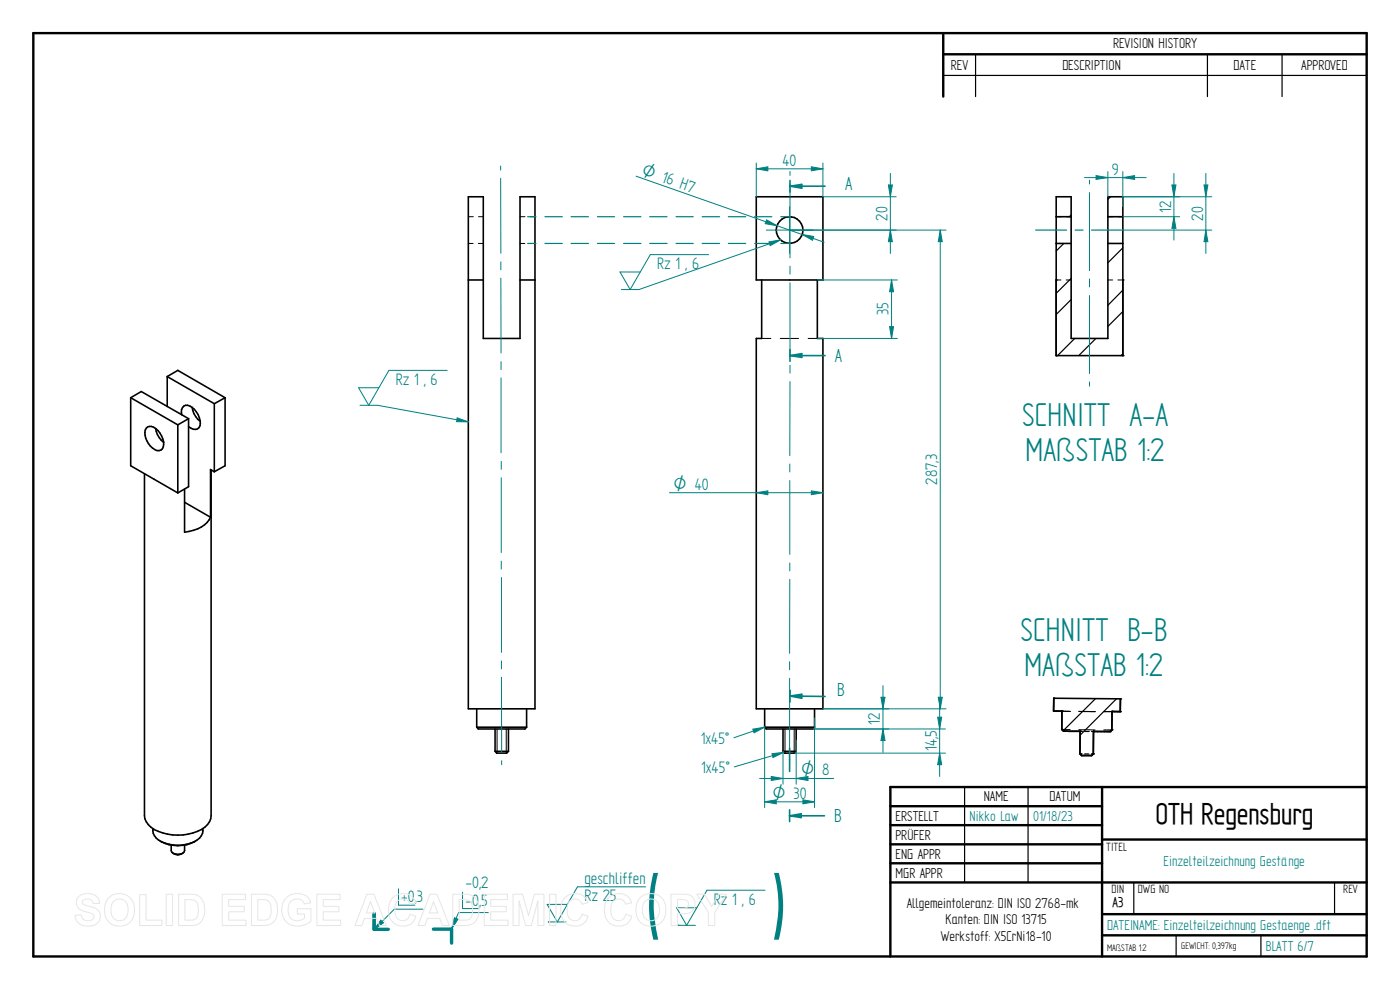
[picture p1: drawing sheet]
<svg xmlns="http://www.w3.org/2000/svg" width="297mm" height="210mm" viewBox="0 0 297 210" stroke-linecap="round" stroke-linejoin="round" font-family="sans-serif">
<g fill="none" stroke="#000" stroke-width=".51">
<path d="M7.1 7h282.8v195.9h-282.8zM200.1 7v13.5M200.1 11.5h89.8M188.9 171h44.9M188.9 175h44.9M188.9 179.1h44.9M233.8 167v35.9M233.8 178.1h56.1M289.9 167h-101v35.9M188.9 183.1h44.9M188.9 187.2h101M233.8 193.9h56.1"/>
<path d="M233.8 198.4h56.1"/>
</g>
<path d="M200.1 16h89.8M207 11.5v9M256.2 11.5v9M272 11.5v9M204.6 167v20.2M218.1 167v20.2M240.5 187.3v6.6M249.5 198.4v4.5M267.5 198.4v4.5M283.1 187.3v6.6" fill="none" stroke="#000" stroke-width=".25"/>
<g fill="none" stroke="#000" stroke-width=".34">
<path d="M99.4 41.7h3.1v30.1h7.8v-30.1h3.2v108.7h-14.1zM99.4 59.4h3.1M110.3 59.4h3.2M160.4 41.7h14.2v17.7h-14.2zM161.6 59.4v12.4h-1.2v78.6h14.2v-78.6h-1.2v-12.4M35.5 79.9l2.2-1.3 10.1 5.8M35.5 79.9v6.3M35.5 79.9l10 5.7M27.7 84.4l10 5.7M27.7 84.4v14.4l10 5.8M27.7 84.4l2.3-1.3 10 5.7M31 90.8a1.37 1.37 0 0 1 2.1 .2 3.8 3.8 0 0 1 1.4 4.2 1.37 1.37 0 0 1-2.1-.1 3.6 3.6 0 0 1-1.4-4.3z"/>
<path d="M33 90.9a4.5 4.5 0 0 0 1.7 3M37.7 90.1v14.5M38.6 88a1.33 1.33 0 0 1 .1-1.6 1.33 1.33 0 0 1 1.6-.3 4.1 4.1 0 0 1 2.1 4.2 1.18 1.18 0 0 1-1.9 .5l-.5-.3M40 88.8l-2.3 1.3M40 88.8v14.5l-2.3 1.3M40.8 86.4a4.3 4.3 0 0 0 1.7 3M44.8 99.7v73.4a4 4 0 0 1-2.9 3.3 10.6 10.6 0 0 1-9.9-.9 3.4 3.4 0 0 1-1.4-2.4v-72.6M45.5 85.6v14.5M47.8 84.4v14.4l-2.3 1.3M47.8 84.4l-2.3 1.2M39.2 103.8v9.1a6.4 6.4 0 0 0 5.5-3.2M39.2 106.6l5.5 3.1"/>
<path d="M45.5 100.1l-.8-.5v10.1M101.1 154.3h10.6M101.1 154.3l.4 .3h9.9l.3-.3M101.1 150.4v3.9M105 159.4h2.9M105 159.4l.4 .4h2.1l.4-.4M105 154.6v4.8M107.9 154.6v4.8M111.7 150.4v3.9M162.2 154.3h10.6M162.2 154.3l.4 .3h9.9l.3-.3M162.2 150.4v3.9"/>
<path d="M166.1 159.4h2.8M166.1 159.4l.4 .4h2.1l.3-.4M166.1 154.6v4.8M168.9 154.6v4.8M172.8 150.4v3.9M32.4 175.8a3 3 0 0 0 2.7 3.1 7.8 7.8 0 0 0 7.2-1.1 2.35 2.35 0 0 0 .8-2M34 178.4a7.7 7.7 0 0 0 7.5 0M36.3 179.3l.1 1.4 .6 .4M39.2 179.3v1.1a1.58 1.58 0 0 1-2.2 .7M36.7 181l.3 .1M38.7 181l-.2 .1a1.4 1.4 0 0 1-1.5 0"/>
<circle cx="167.5" cy="48.8" r="2.83"/>
</g>
<g fill="none" stroke="#000" stroke-width=".21">
<path d="M99.4 46h1M99.4 51.6h1M101.5 51.6h1M101.5 46h1M110.3 46h1.1M110.3 51.6h1M112.4 51.6h1.1M112.5 46h1M161.6 71.8h1.9M165.5 71.8h3.9M171.4 71.8h2M105.5 154.6v5.2"/>
<path d="M107.4 154.6v5.2M166.5 154.6v5.2M168.5 154.6v5.2"/>
</g>
<path d="M135 37.4l39.8 14M170.2 49.7l2.4 .5-.2 .8z" fill="none" stroke="#008080" stroke-width=".21"/>
<path d="M170.2 49.7l2.4 .5-.2 .8z" fill="#008080"/>
<path d="M162.6 46.7l2.2 1.2-2.5-.4z" fill="none" stroke="#008080" stroke-width=".21"/>
<path d="M162.6 46.7l2.2 1.2-2.5-.4z" fill="#008080"/>
<path d="M160.4 104.5l2.5-.4v.8z" fill="none" stroke="#008080" stroke-width=".21"/>
<path d="M160.4 104.5l2.5-.4v.8z" fill="#008080"/>
<path d="M172.1 104.1l2.5 .4-2.5 .4z" fill="none" stroke="#008080" stroke-width=".21"/>
<path d="M172.1 104.1l2.5 .4-2.5 .4z" fill="#008080"/>
<path d="M160.4 34.6v7.1M160.4 35.8l2.5-.4v.8zM174.6 34.6v7.1M142 104.5h32.6" fill="none" stroke="#008080" stroke-width=".21"/>
<path d="M160.4 35.8l2.5-.4v.8z" fill="#008080"/>
<path d="M172.1 35.4l2.5 .4-2.5 .4z" fill="none" stroke="#008080" stroke-width=".21"/>
<path d="M172.1 35.4l2.5 .4-2.5 .4z" fill="#008080"/>
<path d="M160.4 35.8h14.2M173.4 59.4h17M189.1 59.4l.5 2.5h-.9zM173.4 71.8h17" fill="none" stroke="#008080" stroke-width=".21"/>
<path d="M189.1 59.4l.5 2.5h-.9z" fill="#008080"/>
<path d="M188.7 69.3h.9l-.5 2.5z" fill="none" stroke="#008080" stroke-width=".21"/>
<path d="M188.7 69.3h.9l-.5 2.5z" fill="#008080"/>
<path d="M189.1 59.4v12.4M172.5 154.6h16.1M174.6 150.4h14M186.9 147.9h.8l-.4 2.5z" fill="none" stroke="#008080" stroke-width=".21"/>
<path d="M186.9 147.9h.8l-.4 2.5z" fill="#008080"/>
<path d="M187.3 154.6l.4 2.5h-.8z" fill="none" stroke="#008080" stroke-width=".21"/>
<path d="M187.3 154.6l.4 2.5h-.8z" fill="#008080"/>
<path d="M168.6 159.8h32M172.5 154.6h28.1M187.3 145.5v14.1M198.9 152.1h.9l-.5 2.5z" fill="none" stroke="#008080" stroke-width=".21"/>
<path d="M198.9 152.1h.9l-.5 2.5z" fill="#008080"/>
<path d="M199.3 159.8l.5 2.4h-.9z" fill="none" stroke="#008080" stroke-width=".21"/>
<path d="M199.3 159.8l.5 2.4h-.9z" fill="#008080"/>
<path d="M162.2 154.3l-6.5 2.2M199.3 149.7v15" fill="none" stroke="#008080" stroke-width=".21"/>
<path d="M159.7 154.7l2.5-.4-2.2 1.1z" fill="#008080"/>
<path d="M159.7 154.7l2.5-.4-2.2 1.1zM166.3 159.6l-10.5 3.1" fill="none" stroke="#008080" stroke-width=".21"/>
<path d="M163.8 159.9l2.5-.3-2.3 1.1z" fill="#008080"/>
<path d="M163.8 159.9l2.5-.3-2.3 1.1zM166.1 159.4v7M168.9 157v9.4M163.6 164.7l2.5 .4-2.5 .5z" fill="none" stroke="#008080" stroke-width=".21"/>
<g fill="none" stroke="#008080" stroke-width=".25">
<path d="M111.9 46h1.8M111.9 51.6h1.8M115.6 46h3.7M115.6 51.6h3.7M121.2 46h3.6M121.2 51.6h3.6M126.7 46h3.7M126.7 51.6h3.7M132.3 46h3.7M132.3 51.6h3.7M137.8 46h3.7M137.8 51.6h3.7"/>
<path d="M143.4 46h3.7M143.4 51.6h3.7M149 46h3.7M149 51.6h3.7M154.5 46h3.7M154.5 51.6h3.7M160.1 46h3.6M160.1 51.6h3.6M165.7 46h1.8M165.7 51.6h1.8"/>
</g>
<path d="M163.6 164.7l2.5 .4-2.5 .5z" fill="#008080"/>
<path d="M168.9 165.1l2.5-.4v.9z" fill="none" stroke="#008080" stroke-width=".21"/>
<path d="M168.9 165.1l2.5-.4v.9z" fill="#008080"/>
<g fill="none" stroke="#008080" stroke-width=".21">
<path d="M106.2 35.2v.9M106.2 37.8l.1 15.9M167.6 36.4v.8M167.6 39v15.7M106.3 55.5v1.7M106.3 59v15.9M162.6 48.8h9.9M167.5 43.9v9.9M167.6 56.5v1.7M167.6 60v15.6M106.3 76.7v1.7M167.6 77.5v1.7"/>
<path d="M106.3 80.2v15.9M106.3 97.9v1.7M167.6 98.4v1.7M167.6 80.9v15.7M106.3 101.3v15.9M106.3 119v1.7M167.6 101.9v15.7M167.6 119.4v1.7M106.4 122.5v15.9M167.6 122.9l-.1 15.7M106.4 140.2v1.7M106.4 143.7v15.9"/>
<path d="M167.5 140.4v1.7M167.5 143.9v15.7M106.4 161.4v.8M161.2 165.1h15.7M167.5 161.4v.8"/>
</g>
<path d="M175 39.5h-7.4v1.3M167.6 74.2v1.2" fill="none" stroke="#008080" stroke-width=".34"/>
<path d="M167.6 39.5l2.5-.4v.8z" fill="#008080"/>
<path d="M167.6 39.5l2.5-.4v.8zM167.6 75.4h7.4" fill="none" stroke="#008080" stroke-width=".34"/>
<path d="M167.6 75.4l2.5-.4v.8z" fill="#008080"/>
<path d="M167.6 38.3v1.2M167.6 75.4l2.5-.4v.8zM167.6 75.4v1.3M167.5 158.7v5M175 147.7h-7.4v1.2M167.5 171.8v1.3" fill="none" stroke="#008080" stroke-width=".34"/>
<path d="M225.7 51.6l-1.6 1.7M227.2 59.1l-3.1 3.1M227.2 45.6l-.3 .4M235.6 41.7l-.6 .6M238.2 52.6l-3.2 3.2M227.2 63.5l-3.1 3.2M228 71.8l-3.6 3.6M232.5 71.8l-3.6 3.6M238.2 66.1l-3.2 3.2M238.2 61.6l-3.2 3.2M238.2 75.1l-.4 .3" fill="none" stroke="#000" stroke-width=".25"/>
<g fill="#000">
<circle cx="224.1" cy="59.4" r=".17"/>
<circle cx="238.2" cy="59.4" r=".17"/>
<circle cx="224.1" cy="75.4" r=".17"/>
<circle cx="238.2" cy="75.4" r=".17"/>
</g>
<path d="M224.1 41.7h3.1v30.1h7.8v-30.1h3.2v33.7h-14.1zM224.1 46h3.1M224.1 51.6h3.1M235 46h3.2M235 51.6h3.2" fill="none" stroke="#000" stroke-width=".34"/>
<path d="M224.1 59.4h1M224.1 46h1M224.1 51.6h1M226.2 59.4h1M226.2 51.6h1M226.2 46h1M235 59.4h1.1M235 46h1.1M235 51.6h1.1M237.2 59.4h1M237.2 51.6h1M237.2 46h1" fill="none" stroke="#000" stroke-width=".21"/>
<path d="M167.6 147.7l2.5-.4v.8z" fill="#008080"/>
<path d="M167.6 147.7l2.5-.4v.8zM167.5 173.1h7.4" fill="none" stroke="#008080" stroke-width=".34"/>
<path d="M167.5 173.1l2.5-.5v.8z" fill="#008080"/>
<path d="M167.6 146.4v1.3M167.5 173.1l2.5-.5v.8zM167.5 173.1v1.2" fill="none" stroke="#008080" stroke-width=".34"/>
<path d="M232.4 148.2l-6.8 6.8M236.9 148.3l-7.7 7.7" fill="none" stroke="#000" stroke-width=".25"/>
<g fill="#000">
<circle cx="223.6" cy="148.1" r=".17"/>
<circle cx="225.3" cy="154.7" r=".17"/>
<circle cx="225.3" cy="150.8" r=".17"/>
<circle cx="225.7" cy="155.1" r=".17"/>
<circle cx="229.1" cy="159.9" r=".17"/>
<circle cx="229.2" cy="155.1" r=".17"/>
<circle cx="231.9" cy="159.9" r=".17"/>
<circle cx="232" cy="155.2" r=".17"/>
<circle cx="235.5" cy="155.2" r=".17"/>
<circle cx="235.9" cy="154.8" r=".17"/>
<circle cx="235.9" cy="150.9" r=".17"/>
<circle cx="237.7" cy="151" r=".17"/>
<circle cx="237.7" cy="148.3" r=".17"/>
</g>
<path d="M223.6 148.1l14.1 .2v2.7l-1.8-.1v3.9l-.4 .4h-3.5l-.1 4.7-.3 .4h-2.2l-.3-.4 .1-4.8h-3.6l-.3-.4v-3.9h-1.8zM223.6 150.8l1.7 .1M226.3 155.1l.6 .1M232 155.2h3.5M235.9 151h1.7" fill="none" stroke="#000" stroke-width=".34"/>
<g fill="none" stroke="#000" stroke-width=".21">
<path d="M225.3 154.7l1.7 .1M225.3 150.8l1.8 .1h-.6M225.3 150.9h.8M228.9 150.9l2.6 .1M228.9 154.8l3.4 .1M229 150.9l3.4 .1M229.1 159.9h.5M229.2 155.2h.4M230.1 159.9h.9M230.1 155.2h1M231.5 159.9h.4M231.6 155.2h.4"/>
<path d="M234.2 151h1.7M234.2 151h.1M235.9 154.8l-1.8 .1M235.9 150.9l-.1 .1"/>
</g>
<path d="M248.6 39.2h.9l-.5 2.5zM238.2 41.7h12.1M238.2 46h12.1" fill="none" stroke="#008080" stroke-width=".21"/>
<path d="M248.6 39.2h.9l-.5 2.5z" fill="#008080"/>
<path d="M249 46l.5 2.4h-.9z" fill="none" stroke="#008080" stroke-width=".21"/>
<path d="M249 46l.5 2.4h-.9z" fill="#008080"/>
<path d="M249 36.8v14.1M255.4 39.2h.8l-.4 2.5zM238.2 41.7h18.9M238.2 48.8h18.9" fill="none" stroke="#008080" stroke-width=".21"/>
<path d="M255.4 39.2h.8l-.4 2.5z" fill="#008080"/>
<path d="M255.8 48.8l.4 2.5h-.8z" fill="none" stroke="#008080" stroke-width=".21"/>
<path d="M255.8 48.8l.4 2.5h-.8z" fill="#008080"/>
<path d="M231.1 38.2v.8M232.5 37.3l2.5 .4-2.5 .4zM235 36.4v5.3M238.2 36.4v7.5M255.8 36.8v17M231.1 40.9v16.5M231.1 59.2v1.7M231.1 62.7v16.5M231.1 81v.9" fill="none" stroke="#008080" stroke-width=".21"/>
<path d="M232.5 37.3l2.5 .4-2.5 .4z" fill="#008080"/>
<path d="M238.2 37.7l2.5-.4v.8z" fill="none" stroke="#008080" stroke-width=".21"/>
<path d="M238.2 37.7l2.5-.4v.8z" fill="#008080"/>
<path d="M188.5 39.2h.8l-.4 2.5zM230.1 37.7h13.1M167.5 48.8h22.6M174.6 41.7h15.5" fill="none" stroke="#008080" stroke-width=".21"/>
<path d="M219.7 48.8h6.6M228.1 48.8h1.7M231.6 48.8h6.6" fill="none" stroke="#008080" stroke-width=".25"/>
<path d="M188.5 39.2h.8l-.4 2.5z" fill="#008080"/>
<path d="M188.9 48.8l.4 2.5h-.8z" fill="none" stroke="#008080" stroke-width=".21"/>
<path d="M188.9 48.8l.4 2.5h-.8z" fill="#008080"/>
<path d="M188.9 36.8v17M167.5 48.8h33.2M199.5 48.8l.4 2.5h-.8zM174.6 150.4h26.1" fill="none" stroke="#008080" stroke-width=".21"/>
<path d="M199.5 48.8l.4 2.5h-.8z" fill="#008080"/>
<path d="M199.1 147.9h.8l-.4 2.5z" fill="none" stroke="#008080" stroke-width=".21"/>
<path d="M199.1 147.9h.8l-.4 2.5z" fill="#008080"/>
<path d="M199.5 48.8v101.6M162.2 154.3v17M172.8 152.3v19M162.2 170.1l2.5-.4v.8z" fill="none" stroke="#008080" stroke-width=".21"/>
<path d="M162.2 170.1l2.5-.4v.8z" fill="#008080"/>
<path d="M170.3 169.7l2.5 .4-2.5 .4z" fill="none" stroke="#008080" stroke-width=".21"/>
<path d="M170.3 169.7l2.5 .4-2.5 .4z" fill="#008080"/>
<path d="M162.2 170.1h10.6M83.7 192.9l-4.4 4.3" fill="none" stroke="#008080" stroke-width=".21"/>
<path d="M80.8 195.2l.6 .5-2.1 1.5z" fill="#008080"/>
<path d="M80.8 195.2l.6 .5-2.1 1.5zM83.7 192.9h6M84.5 188.6v3.4h3.5M97.3 193.6l-1.5 3.5" fill="none" stroke="#008080" stroke-width=".21"/>
<path d="M79.4 193.8v3.3h3M91.9 197.1h3.9v3" fill="none" stroke="#008080" stroke-width=".72"/>
<path d="M96.4 194.7l.8 .3-1.4 2.1z" fill="#008080"/>
<path d="M80.1 86l19.3 3.5M96.4 194.7l.8 .3-1.4 2.1zM97.3 193.6h6.3M98.1 189.3v3.4h3.5" fill="none" stroke="#008080" stroke-width=".21"/>
<path d="M97 88.6l2.4 .9h-2.5z" fill="#008080"/>
<path d="M165.6 50.9l-30 10.5M94.9 78.6h-12.4l-4.3 7.4-2.1-3.7h4.2M76.4 86h3.7M97 88.6l2.4 .9h-2.5z" fill="none" stroke="#008080" stroke-width=".21"/>
<path d="M163.2 51.3l2.4-.4-2.2 1.2z" fill="#008080"/>
<path d="M150.3 54h-12.3l-4.3 7.4-2.2-3.7h4.3M163.2 51.3l2.4-.4-2.2 1.2zM131.8 61.4h3.8M116.3 195.6h.1M116.3 195.6h3.8M136.9 188.1h-14.4l-4.3 7.5-2.1-3.7h4.3M143.8 196.3h.1M143.8 196.3h3.7M162.3 188.8h-12.3l-4.3 7.5-2.1-3.7h4.2" fill="none" stroke="#008080" stroke-width=".21"/>
<g fill="none" stroke="#e6e6e6" stroke-width=".21">
<path d="M16.6 190.3a3.1 3.1 0 0 1 4.1 .1l.4 1.2-1.3 .1a1.26 1.26 0 0 0-1.1-1 1.26 1.26 0 0 0-1.3 .7l.2 .4 .8 .3a3.8 3.8 0 0 1 2.6 1.3 2.14 2.14 0 0 1-.2 2.3 2.14 2.14 0 0 1-2.2 .8 2.4 2.4 0 0 1-2.7-2.3l1.3-.1a1.43 1.43 0 0 0 1.2 1.2 1.43 1.43 0 0 0 1.5-.9 1.27 1.27 0 0 0-1.3-.9 2.44 2.44 0 0 1-2.4-2.1l.1-.7zM23.1 190.4a3.3 3.3 0 0 1 3.9-.4 3.3 3.3 0 0 1 1.5 3.5 3.2 3.2 0 0 1-3.7 2.9 3.2 3.2 0 0 1-2.6-3.8l.3-1.3zM24 191.3a1.85 1.85 0 0 1 2.3-.4 1.85 1.85 0 0 1 .9 2.1 1.85 1.85 0 0 1-.9 2.1 1.85 1.85 0 0 1-2.2-.4 3.2 3.2 0 0 1-.1-3.4zM29.6 189.8h1.4v5.4h3.3v1.1h-4.7zM35.3 189.7h1.3v6.6h-1.3zM37.9 189.7h2.4a2.84 2.84 0 0 1 3.1 3.4 2.79 2.79 0 0 1-3 3.2h-2.5zM39.2 190.8a2.79 2.79 0 0 1 2.5 .6 3.4 3.4 0 0 1-.3 3.6l-.5 .2h-1.7zM47.2 189.7h4.9v1.1h-3.6v1.5h3.3v1.1h-3.3v1.8h3.7v1.1h-5zM53.3 189.7h2.5a2.84 2.84 0 0 1 3.1 3.4 2.79 2.79 0 0 1-3 3.2h-2.6zM54.7 190.8a2.79 2.79 0 0 1 2.5 .6 3.4 3.4 0 0 1-.3 3.6l-.6 .2h-1.6zM60.6 190.6a3.4 3.4 0 0 1 5 .1l.3 .8-1.3 .3a1.82 1.82 0 0 0-2.3-1 1.82 1.82 0 0 0-1.2 2.1 2.05 2.05 0 0 0 1.1 2.2 2.05 2.05 0 0 0 2.4-.3v-.9h-1.5v-1.1h2.9v2.6a3.9 3.9 0 0 1-5.6-.2 4 4 0 0 1 .2-4.6zM67.2 189.7h4.9v1.1h-3.5v1.5h3.3v1.1h-3.3v1.8h3.7v1.1h-5.1z"/>
<path d="M77.8 189.7h1.5l2.7 6.6h-1.5l-.6-1.5h-2.6l-.5 1.5h-1.5zM78.6 191.3l.9 2.4h-1.8zM83.3 190.5a2.88 2.88 0 0 1 4.9 1l-1.3 .3a1.6 1.6 0 0 0-1.9-1.1 1.6 1.6 0 0 0-1.2 1.8 2.26 2.26 0 0 0 1.3 2.8 1.52 1.52 0 0 0 1.9-1.4l1.2 .5a2.98 2.98 0 0 1-3.5 2 2.98 2.98 0 0 1-2.3-3.3l.2-1.5zM91.2 189.7h1.5l2.6 6.6h-1.4l-.6-1.5h-2.6l-.6 1.5h-1.4zM92 191.3l.9 2.4h-1.8zM96.1 189.7h2.4a2.84 2.84 0 0 1 3.1 3.4 2.79 2.79 0 0 1-3 3.2h-2.5zM97.4 190.8a2.79 2.79 0 0 1 2.5 .6 3.4 3.4 0 0 1-.3 3.6l-.6 .2h-1.6zM102.7 189.7h5v1.1h-3.6v1.5h3.3v1.1h-3.3v1.8h3.7v1.1h-5.1zM108.8 189.7h2.1l1.2 4.5 1.3-4.5h2v6.6h-1.3v-5.2l-1.4 5.2h-1.2l-1.4-5.2v5.2h-1.3zM116.6 189.7h1.3v6.6h-1.3zM119.8 190.5a2.88 2.88 0 0 1 4.9 1l-1.3 .3a1.6 1.6 0 0 0-1.8-1.1 1.6 1.6 0 0 0-1.3 1.8 2.26 2.26 0 0 0 1.3 2.8 1.52 1.52 0 0 0 1.9-1.4l1.3 .5a2.98 2.98 0 0 1-3.5 2 2.98 2.98 0 0 1-2.3-3.3l.2-1.5zM129.1 190.5a2.88 2.88 0 0 1 4.9 1l-1.3 .3a1.6 1.6 0 0 0-1.9-1.1 1.6 1.6 0 0 0-1.2 1.8 2.26 2.26 0 0 0 1.3 2.8 1.52 1.52 0 0 0 1.9-1.4l1.2 .5a2.98 2.98 0 0 1-3.5 2 2.98 2.98 0 0 1-2.3-3.3l.2-1.5z"/>
<path d="M135.8 190.4a3.3 3.3 0 0 1 3.9-.4 3.3 3.3 0 0 1 1.5 3.5 3.2 3.2 0 0 1-3.6 2.9 3.2 3.2 0 0 1-2.7-3.8l.3-1.3zM136.8 191.3a1.85 1.85 0 0 1 2.2-.4 1.85 1.85 0 0 1 .9 2.1 1.85 1.85 0 0 1-.9 2.1 1.85 1.85 0 0 1-2.2-.4 3.2 3.2 0 0 1 0-3.4zM142.4 189.7h2.1a2.48 2.48 0 0 1 2.7 1 2.12 2.12 0 0 1-.1 2.3 2.12 2.12 0 0 1-2.1 .8h-1.3v2.5h-1.3zM143.7 190.8h.7a1.26 1.26 0 0 1 1.7 1 1.17 1.17 0 0 1-1.6 .9h-.8zM147.8 189.7h1.6l1.6 2.6 1.5-2.6h1.6l-2.5 3.9v2.7h-1.3v-2.8z"/>
</g>
<g font-size="22.7" fill="#008080">
<text x="136.7" y="199.2">(</text>
<text x="163.4" y="199.2">)</text>
</g>
<g font-size="7.9" fill="#008080">
<text x="216.9" y="90.3">SCHNITT A-A</text>
<text x="217.6" y="97.7">MAßSTAB 1:2</text>
<text x="216.5" y="136.1">SCHNITT B-B</text>
<text x="217.3" y="143.5">MAßSTAB 1:2</text>
</g>
<text font-size="7.1" x="245.2" y="174.8">OTH Regensburg</text>
<g font-size="4.5" fill="#008080">
<text x="179.3" y="40.3">A</text>
<text x="177.1" y="76.8">A</text>
<text x="177.6" y="147.7">B</text>
<text x="177" y="174.5">B</text>
</g>
<g font-size="4" fill="#008080">
<text x="166" y="35.2">40</text>
<text x="235.9" y="37">9</text>
<text x="188.3" y="46.8" transform="rotate(-90 188.3 46.8)">20</text>
<text x="248.5" y="45.1" transform="rotate(-90 248.5 45.1)">12</text>
<text x="255.2" y="46.8" transform="rotate(-90 255.2 46.8)">20</text>
<text x="139.4" y="57.1">Rz 1 , 6</text>
<text x="188.5" y="66.9" transform="rotate(-90 188.5 66.9)">35</text>
<text x="84" y="81.7">Rz 1 , 6</text>
<text x="198.8" y="102.8" transform="rotate(-90 198.8 102.8)">287,3</text>
<text x="186.7" y="153.8" transform="rotate(-90 186.7 153.8)">12</text>
<text x="148.7" y="157.7">1x45v</text>
<text x="198.8" y="159.3" transform="rotate(-90 198.8 159.3)">14,5</text>
<text x="148.8" y="164">1x45v</text>
<text x="174.5" y="164.5">8</text>
<text x="85.1" y="191.4">+0,3</text>
<text x="98.8" y="188.4">-0,2</text>
<text x="124" y="187.5">geschliffen</text>
<text x="124" y="191.2">Rz 25</text>
<text x="151.5" y="191.9">Rz 1 , 6</text>
<text x="98.8" y="192.1">-0,5</text>
</g>
<g font-size="3.8" fill="#008080">
<text x="136" y="37.1" transform="rotate(19 136 37.1)">O 16 H7</text>
<text x="142.9" y="103.9">O 40</text>
<text x="170" y="164.5">O</text>
<text x="163.9" y="169.5">O 30</text>
</g>
<g font-size="3.4">
<text x="236.1" y="10.3">REVISION HISTORY</text>
<text x="201.7" y="14.8">REV</text>
<text x="225.4" y="14.8">DESCRIPTION</text>
<text x="261.7" y="14.8">DATE</text>
<text x="276" y="14.8">APPROVED</text>
<text x="208.7" y="170">NAME</text>
<text x="222.6" y="170">DATUM</text>
<text x="190" y="174.1">ERSTELLT</text>
<text x="190" y="178.1">PRÜFER</text>
<text x="190" y="182.2">ENG APPR</text>
<text x="190" y="186.2">MGR APPR</text>
<text x="192.4" y="192.6">Allgemeintoleranz: DIN ISO 2768-mk</text>
<text x="200.6" y="196">Kanten: DIN ISO 13715</text>
<text x="236" y="192.5">A3</text>
<text x="199.6" y="199.5">Werkstoff: X5CrNi18-10</text>
</g>
<g font-size="3.4" fill="#008080">
<text x="205.7" y="174.1">Nikko Law</text>
<text x="219.2" y="174.1">01/18/23</text>
<text x="246.8" y="183.7">Einzelteilzeichnung Gestänge</text>
<text x="234.9" y="197.2">DATEINAME: Einzelteilzeichnung Gestaenge .dft</text>
<text x="268.6" y="201.7">BLATT 6/7</text>
</g>
<g font-size="2.9">
<text x="234.7" y="180.4">TITEL</text>
<text x="235.8" y="189.5">DIN</text>
<text x="241.4" y="189.5">DWG NO</text>
<text x="285" y="189.5">REV</text>
</g>
<g font-size="2.3">
<text x="234.9" y="201.7">MAßSTAB 1:2</text>
<text x="250.6" y="201.3">GEWICHT: 0,397kg</text>
</g>
</svg>
